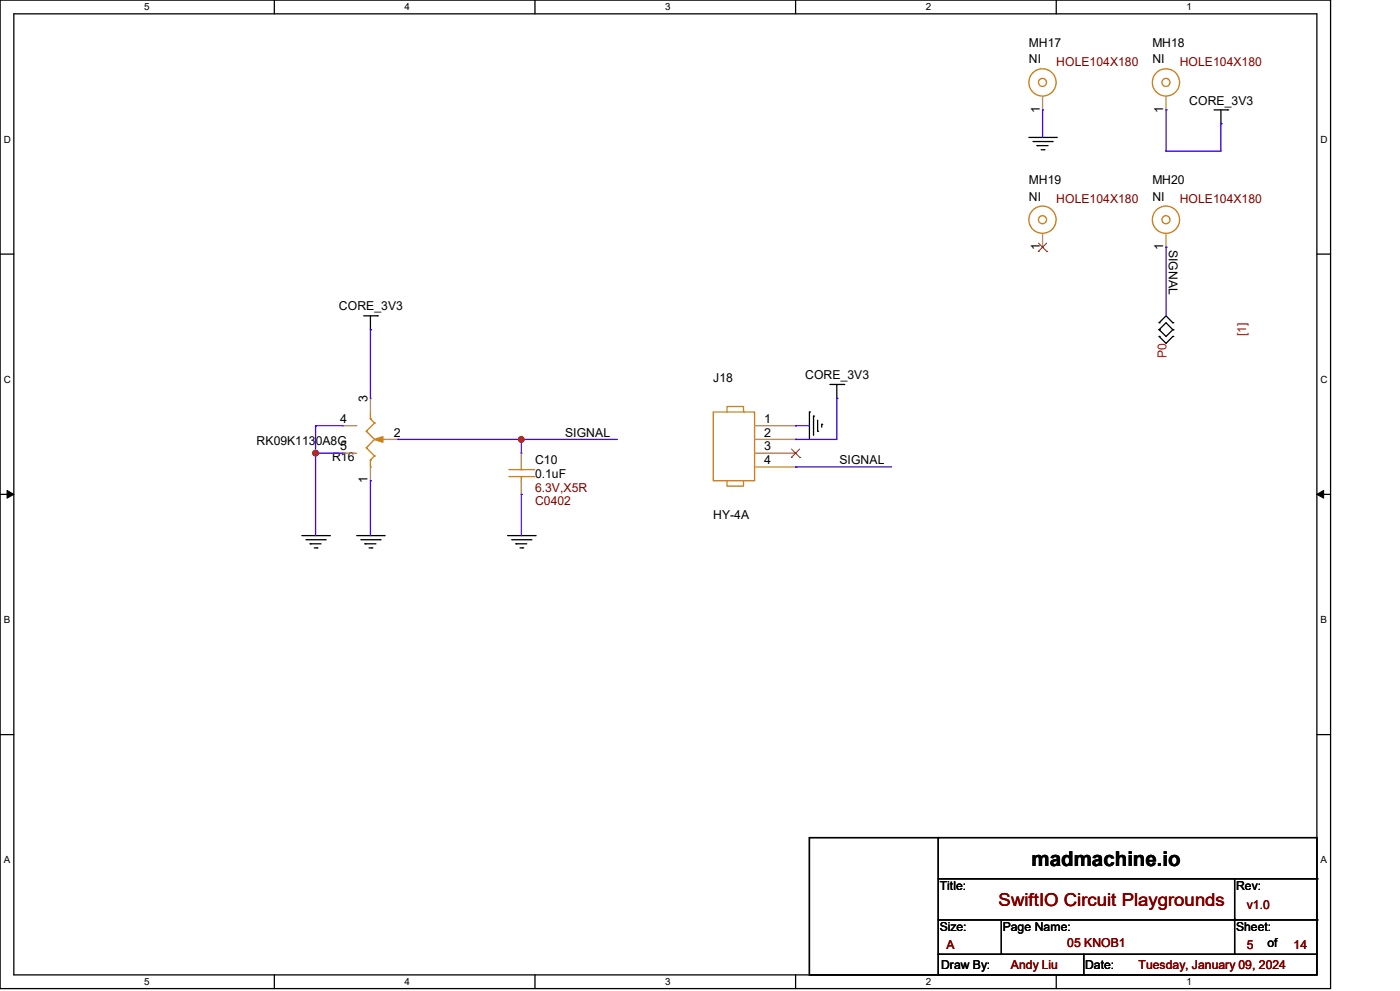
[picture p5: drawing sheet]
<svg xmlns="http://www.w3.org/2000/svg" width="420mm" height="297mm" viewBox="0 0 420 297" stroke-linecap="round" stroke-linejoin="round" font-family="sans-serif">
<path d="M0 0h399.2v296.3h-399.2zM4.1 4.1h391v288.1h-391z" fill="none" stroke="#000" stroke-width=".38"/>
<g fill="#fff">
<path d="M43.2 .5h1.6v3.2h-1.6z"/>
<path d="M43.2 292.6h1.6v3.3h-1.6z"/>
</g>
<path d="M82.3 0v4.1M82.3 292.2v4.1" fill="none" stroke="#000" stroke-width=".38"/>
<g fill="#fff">
<path d="M121.4 .5h1.6v3.2h-1.6z"/>
<path d="M121.4 292.6h1.6v3.3h-1.6z"/>
</g>
<path d="M160.5 0v4.1M160.5 292.2v4.1" fill="none" stroke="#000" stroke-width=".38"/>
<g fill="#fff">
<path d="M199.6 .5h1.6v3.2h-1.6z"/>
<path d="M199.6 292.6h1.6v3.3h-1.6z"/>
</g>
<path d="M238.7 0v4.1M238.7 292.2v4.1" fill="none" stroke="#000" stroke-width=".38"/>
<g fill="#fff">
<path d="M277.7 .5h1.7v3.2h-1.7z"/>
<path d="M277.7 292.6h1.7v3.3h-1.7z"/>
</g>
<path d="M316.9 0v4.1M316.9 292.2v4.1" fill="none" stroke="#000" stroke-width=".38"/>
<g fill="#fff">
<path d="M355.9 .5h1.6v3.2h-1.6z"/>
<path d="M355.9 292.6h1.6v3.3h-1.6z"/>
<path d="M1.1 40.1h2.1v3.3h-2.1z"/>
<path d="M396.1 40.1h2.1v3.3h-2.1z"/>
<path d="M1.1 112.1h2.1v3.3h-2.1z"/>
<path d="M396.1 112.1h2.1v3.3h-2.1z"/>
</g>
<path d="M0 76.2h4.1M395.1 76.2h4.1" fill="none" stroke="#000" stroke-width=".38"/>
<g fill="#fff">
<path d="M1.1 184.1h1.9v3.3h-1.9z"/>
<path d="M396.1 184.1h2v3.3h-2z"/>
</g>
<path d="M0 148.2h4.1M395.1 148.2h4.1" fill="none" stroke="#000" stroke-width=".38"/>
<path d="M2.1 147l2 1.2-2 1.1zM395.1 148.2l2-1.2v2.3z" fill="#000" stroke="#000" stroke-width=".3"/>
<g fill="#fff">
<path d="M1.1 256.2h1.9v3.2h-1.9z"/>
<path d="M396.1 256.2h2v3.2h-2z"/>
</g>
<g fill="none" stroke="#000" stroke-width=".38">
<path d="M364.2 32.9h4.1M366.3 32.9v4.2M308.7 41.2h8.2M309.9 42.4h5.7M311.1 43.6h3.3M312.3 44.9h.9M109.1 94.7h4.1M111.1 94.7v4.1M347.7 96.7l2.1-2 2 2M349.8 96.7l2 2.1-2 2-2.1-2zM249 115.2h4.1M251 115.2v4.2"/>
<path d="M347.7 100.8l2.1 2.1 2-2.1M242.8 123.5v8.2M244.1 124.7v5.8M245.3 125.9v3.3M246.5 127.2v.8M90.6 160.5h8.2M91.8 161.8h5.7M93 163h3.3M94.3 164.2h.8M107 160.5h8.2M108.2 161.8h5.8M109.5 163h3.3"/>
<path d="M110.7 164.2h.8M152.3 160.5h8.2M153.5 161.8h5.8M154.8 163h3.2M156 164.2h.8M0 220.2h4.1M395.1 220.2h4.1M242.8 251h152.3v41.2h-152.3zM281.5 251v41.2M281.5 275.7h113.6M281.5 263.4h113.6M300.4 275.7v10.3"/>
<path d="M370.4 263.4v22.6M281.5 286h113.6M325.1 286v6.2"/>
</g>
<g fill="#000">
<circle cx="366.3" cy="37.1" r=".19"/>
<circle cx="368.3" cy="32.9" r=".19"/>
<circle cx="311.1" cy="43.6" r=".19"/>
<circle cx="313.2" cy="44.9" r=".19"/>
<circle cx="315.6" cy="42.4" r=".19"/>
<circle cx="316.9" cy="41.2" r=".19"/>
<circle cx="111.1" cy="98.8" r=".19"/>
<circle cx="113.2" cy="94.7" r=".19"/>
<circle cx="347.7" cy="96.7" r=".19"/>
<circle cx="347.7" cy="98.8" r=".19"/>
<circle cx="351.8" cy="96.7" r=".19"/>
<circle cx="351.8" cy="98.8" r=".19"/>
<circle cx="251" cy="119.4" r=".19"/>
<circle cx="253.1" cy="115.2" r=".19"/>
<circle cx="347.7" cy="100.8" r=".19"/>
<circle cx="351.8" cy="100.8" r=".19"/>
<circle cx="242.8" cy="123.5" r=".19"/>
<circle cx="244.1" cy="124.7" r=".19"/>
<circle cx="245.3" cy="129.2" r=".19"/>
<circle cx="246.5" cy="127.2" r=".19"/>
<circle cx="93" cy="163" r=".19"/>
<circle cx="95.1" cy="164.2" r=".19"/>
<circle cx="97.5" cy="161.8" r=".19"/>
<circle cx="98.8" cy="160.5" r=".19"/>
<circle cx="109.5" cy="163" r=".19"/>
<circle cx="111.5" cy="164.2" r=".19"/>
<circle cx="114" cy="161.8" r=".19"/>
<circle cx="115.2" cy="160.5" r=".19"/>
<circle cx="154.8" cy="163" r=".19"/>
<circle cx="156.8" cy="164.2" r=".19"/>
<circle cx="159.3" cy="161.8" r=".19"/>
<circle cx="160.5" cy="160.5" r=".19"/>
<circle cx="281.5" cy="251" r=".19"/>
<circle cx="370.4" cy="275.7" r=".19"/>
<circle cx="395.1" cy="275.7" r=".19"/>
<circle cx="395.1" cy="263.4" r=".19"/>
<circle cx="281.5" cy="286" r=".19"/>
<circle cx="300.4" cy="286" r=".19"/>
<circle cx="325.1" cy="292.2" r=".19"/>
<circle cx="370.4" cy="286" r=".19"/>
</g>
<g fill="none" stroke="#cc8006" stroke-width=".38">
<circle cx="312.7" cy="65.8" r="4.1"/>
<circle cx="312.7" cy="65.8" r="1.21"/>
</g>
<path d="M312.8 70v4.1" fill="none" stroke="#a84" stroke-width=".38"/>
<circle cx="312.8" cy="74.1" r=".19" fill="#a84"/>
<path d="M311.5 75.4h.1M311.5 72.9l2.5 2.5M314 72.9l-2.5 2.5M314 75.4h.1" fill="none" stroke="#804000" stroke-width=".3"/>
<path d="M152.7 140.8h7.4" fill="none" stroke="#cc8006" stroke-width=".38"/>
<circle cx="160.1" cy="140.8" r=".19" fill="#cc8006"/>
<path d="M156.4 142.8v1.3" fill="none" stroke="#cc8006" stroke-width=".38"/>
<circle cx="156.4" cy="142.8" r=".19" fill="#cc8006"/>
<path d="M156.4 140v.8" fill="none" stroke="#cc8006" stroke-width=".38"/>
<circle cx="156.4" cy="140.8" r=".19" fill="#cc8006"/>
<path d="M152.7 142.8h7.4" fill="none" stroke="#cc8006" stroke-width=".38"/>
<circle cx="160.1" cy="142.8" r=".19" fill="#cc8006"/>
<path d="M156.4 135.8v4.2" fill="none" stroke="#a84" stroke-width=".38"/>
<circle cx="156.4" cy="135.8" r=".19" fill="#a84"/>
<path d="M156.4 144.1v4.1" fill="none" stroke="#a84" stroke-width=".38"/>
<circle cx="156.4" cy="148.2" r=".19" fill="#a84"/>
<g fill="none" stroke="#cc8006" stroke-width=".38">
<circle cx="349.8" cy="65.8" r="4.1"/>
<circle cx="349.8" cy="65.8" r="1.21"/>
</g>
<path d="M349.8 70v4.1" fill="none" stroke="#a84" stroke-width=".38"/>
<circle cx="349.8" cy="74.1" r=".19" fill="#a84"/>
<g fill="none" stroke="#cc8006" stroke-width=".38">
<circle cx="312.7" cy="24.7" r="4.1"/>
<circle cx="312.7" cy="24.7" r="1.21"/>
</g>
<path d="M312.8 28.8v4.1" fill="none" stroke="#a84" stroke-width=".38"/>
<circle cx="312.8" cy="32.9" r=".19" fill="#a84"/>
<path d="M214 123.5h12.4v20.6h-12.4zM218.1 123.5v-1.7h5v1.7M218.1 144.1v1.6h5v-1.6" fill="none" stroke="#cc8006" stroke-width=".38"/>
<path d="M226.4 127.6h12.3" fill="none" stroke="#a84" stroke-width=".38"/>
<circle cx="238.7" cy="127.6" r=".19" fill="#a84"/>
<path d="M226.4 131.7h12.3" fill="none" stroke="#a84" stroke-width=".38"/>
<circle cx="238.7" cy="131.7" r=".19" fill="#a84"/>
<path d="M226.4 135.8h12.3" fill="none" stroke="#a84" stroke-width=".38"/>
<circle cx="238.7" cy="135.8" r=".19" fill="#a84"/>
<path d="M237.4 137.1h.1M237.4 134.6l2.5 2.5M239.9 134.6l-2.5 2.5M239.9 137.1h.1" fill="none" stroke="#804000" stroke-width=".3"/>
<path d="M226.4 140h12.3" fill="none" stroke="#a84" stroke-width=".38"/>
<circle cx="238.7" cy="140" r=".19" fill="#a84"/>
<g fill="none" stroke="#cc8006" stroke-width=".38">
<circle cx="349.8" cy="24.7" r="4.1"/>
<circle cx="349.8" cy="24.7" r="1.21"/>
</g>
<path d="M349.8 28.8v4.1" fill="none" stroke="#a84" stroke-width=".38"/>
<circle cx="349.8" cy="32.9" r=".19" fill="#a84"/>
<path d="M111.1 123.5v2" fill="none" stroke="#cc8006" stroke-width=".38"/>
<circle cx="111.1" cy="125.5" r=".19" fill="#cc8006"/>
<path d="M111.1 125.5l1.3 1.3" fill="none" stroke="#cc8006" stroke-width=".38"/>
<circle cx="112.4" cy="126.8" r=".19" fill="#cc8006"/>
<path d="M112.4 126.8l-2.5 2.4" fill="none" stroke="#cc8006" stroke-width=".38"/>
<circle cx="109.9" cy="129.2" r=".19" fill="#cc8006"/>
<path d="M109.9 129.2l2.5 2.5" fill="none" stroke="#cc8006" stroke-width=".38"/>
<circle cx="112.4" cy="131.7" r=".19" fill="#cc8006"/>
<path d="M112.4 131.7l-2.5 2.5" fill="none" stroke="#cc8006" stroke-width=".38"/>
<circle cx="109.9" cy="134.2" r=".19" fill="#cc8006"/>
<path d="M109.9 134.2l2.5 2.5" fill="none" stroke="#cc8006" stroke-width=".38"/>
<circle cx="112.4" cy="136.7" r=".19" fill="#cc8006"/>
<path d="M112.4 136.7l-1.3 1.2" fill="none" stroke="#cc8006" stroke-width=".38"/>
<circle cx="111.1" cy="137.9" r=".19" fill="#cc8006"/>
<path d="M111.1 137.9v2.1" fill="none" stroke="#cc8006" stroke-width=".38"/>
<circle cx="111.1" cy="140" r=".19" fill="#cc8006"/>
<path d="M114.4 131.7h.8" fill="none" stroke="#cc8006" stroke-width=".38"/>
<circle cx="115.2" cy="131.7" r=".19" fill="#cc8006"/>
<path d="M112.4 131.7l2.5-.8v1.6z" fill="#cc8006" stroke="#cc8006" stroke-width=".38"/>
<path d="M111.1 119.4v4.1" fill="none" stroke="#a84" stroke-width=".38"/>
<circle cx="111.1" cy="119.4" r=".19" fill="#a84"/>
<path d="M111.1 140v4.1" fill="none" stroke="#a84" stroke-width=".38"/>
<circle cx="111.1" cy="144.1" r=".19" fill="#a84"/>
<path d="M115.2 131.7h4.2" fill="none" stroke="#a84" stroke-width=".38"/>
<circle cx="119.4" cy="131.7" r=".19" fill="#a84"/>
<path d="M102.9 127.6h4.1" fill="none" stroke="#a84" stroke-width=".38"/>
<circle cx="102.9" cy="127.6" r=".19" fill="#a84"/>
<path d="M102.9 135.8h4.1" fill="none" stroke="#a84" stroke-width=".38"/>
<circle cx="102.9" cy="135.8" r=".19" fill="#a84"/>
<path d="M111.1 98.8v20.6" fill="none" stroke="#4200ff" stroke-width=".38"/>
<circle cx="111.1" cy="98.8" r=".19" fill="#4200ff"/>
<path d="M251 119.4v12.3" fill="none" stroke="#4200ff" stroke-width=".38"/>
<circle cx="251" cy="119.4" r=".19" fill="#4200ff"/>
<path d="M238.7 127.6h4.1" fill="none" stroke="#4200ff" stroke-width=".38"/>
<circle cx="238.7" cy="127.6" r=".19" fill="#4200ff"/>
<path d="M238.7 131.7h12.3" fill="none" stroke="#4200ff" stroke-width=".38"/>
<circle cx="238.7" cy="131.7" r=".19" fill="#4200ff"/>
<path d="M238.7 140h28.8" fill="none" stroke="#4200ff" stroke-width=".38"/>
<circle cx="238.7" cy="140" r=".19" fill="#4200ff"/>
<path d="M119.4 131.7h37" fill="none" stroke="#4200ff" stroke-width=".38"/>
<circle cx="119.4" cy="131.7" r=".19" fill="#4200ff"/>
<circle cx="156.4" cy="131.7" r=".8" fill="#f00" stroke="#f00" stroke-width=".38"/>
<path d="M156.4 131.7v4.1" fill="none" stroke="#4200ff" stroke-width=".38"/>
<circle cx="156.4" cy="131.7" r=".19" fill="#4200ff"/>
<path d="M156.4 131.7h28.8" fill="none" stroke="#4200ff" stroke-width=".38"/>
<circle cx="156.4" cy="131.7" r=".19" fill="#4200ff"/>
<path d="M111.1 144.1v16.4" fill="none" stroke="#4200ff" stroke-width=".38"/>
<circle cx="111.1" cy="144.1" r=".19" fill="#4200ff"/>
<path d="M156.4 148.2v12.3" fill="none" stroke="#4200ff" stroke-width=".38"/>
<circle cx="156.4" cy="148.2" r=".19" fill="#4200ff"/>
<path d="M349.8 74.1v20.6" fill="none" stroke="#4200ff" stroke-width=".38"/>
<circle cx="349.8" cy="74.1" r=".19" fill="#4200ff"/>
<path d="M312.8 32.9v8.3" fill="none" stroke="#4200ff" stroke-width=".38"/>
<circle cx="312.8" cy="32.9" r=".19" fill="#4200ff"/>
<path d="M349.8 32.9v12.4" fill="none" stroke="#4200ff" stroke-width=".38"/>
<circle cx="349.8" cy="32.9" r=".19" fill="#4200ff"/>
<path d="M366.3 37.1v8.2" fill="none" stroke="#4200ff" stroke-width=".38"/>
<circle cx="366.3" cy="37.1" r=".19" fill="#4200ff"/>
<path d="M349.8 45.3h16.5" fill="none" stroke="#4200ff" stroke-width=".38"/>
<circle cx="349.8" cy="45.3" r=".19" fill="#4200ff"/>
<path d="M94.7 127.6h8.2" fill="none" stroke="#4200ff" stroke-width=".38"/>
<circle cx="94.7" cy="127.6" r=".19" fill="#4200ff"/>
<path d="M94.7 127.6v8.2" fill="none" stroke="#4200ff" stroke-width=".38"/>
<circle cx="94.7" cy="127.6" r=".19" fill="#4200ff"/>
<path d="M94.7 135.8h8.2" fill="none" stroke="#4200ff" stroke-width=".38"/>
<circle cx="94.7" cy="135.8" r=".19" fill="#4200ff"/>
<path d="M94.7 135.8v24.7" fill="none" stroke="#4200ff" stroke-width=".38"/>
<circle cx="94.7" cy="135.8" r=".19" fill="#4200ff"/>
<g fill="#f00" stroke="#f00" stroke-width=".38">
<circle cx="94.7" cy="135.8" r=".8"/>
<circle cx="156.4" cy="131.7" r=".8"/>
</g>
<text font-size="6.1" x="309.5" y="259.6">madmachine.io</text>
<text font-size="5.3" fill="#800000" x="299.6" y="271.4">SwiftIO Circuit Playgrounds</text>
<g font-size="3.7">
<text x="308.6" y="14.1">MH17</text>
<text x="345.7" y="14.1">MH18</text>
<text x="308.6" y="19">NI</text>
<text x="345.7" y="19">NI</text>
<text x="311.9" y="33.8" transform="rotate(-90 311.9 33.8)">1</text>
<text x="348.9" y="33.8" transform="rotate(-90 348.9 33.8)">1</text>
<text x="356.8" y="31.3">CORE_3V3</text>
<text x="308.6" y="55.2">MH19</text>
<text x="345.7" y="55.2">MH20</text>
<text x="308.6" y="60.1">NI</text>
<text x="345.7" y="60.1">NI</text>
<text x="311.9" y="74.9" transform="rotate(-90 311.9 74.9)">1</text>
<text x="348.9" y="74.9" transform="rotate(-90 348.9 74.9)">1</text>
<text x="350.6" y="74.9" transform="rotate(90 350.6 74.9)">SIGNAL</text>
<text x="101.7" y="93">CORE_3V3</text>
<text x="241.6" y="113.6">CORE_3V3</text>
<text x="214" y="114.4">J18</text>
<text x="110.3" y="120.6" transform="rotate(-90 110.3 120.6)">3</text>
<text x="102.1" y="126.7">4</text>
<text x="118.1" y="130.9">2</text>
<text x="169.5" y="130.9">SIGNAL</text>
<text x="229.2" y="126.7">1</text>
<text x="229.2" y="130.9">2</text>
<text x="77" y="133.3">RK09K1130A8G</text>
<text x="102.1" y="135">5</text>
<text x="229.2" y="135">3</text>
<text x="99.6" y="138.3">R16</text>
<text x="160.5" y="139.1">C10</text>
<text x="160.5" y="143.3">0.1uF</text>
<text x="229.2" y="139.1">4</text>
<text x="251.8" y="139.1">SIGNAL</text>
<text x="110.3" y="144.9" transform="rotate(-90 110.3 144.9)">1</text>
<text x="214" y="155.6">HY-4A</text>
<text x="281.9" y="266.7">Title:</text>
<text x="370.8" y="266.7">Rev:</text>
<text x="281.9" y="279">Size:</text>
<text x="300.8" y="279">Page Name:</text>
<text x="370.8" y="279">Sheet:</text>
<text x="380.2" y="284">of</text>
<text x="282.3" y="290.5">Draw By:</text>
<text x="325.5" y="290.5">Date:</text>
</g>
<g font-size="3.7" fill="#800000">
<text x="316.9" y="19.8">HOLE104X180</text>
<text x="353.9" y="19.8">HOLE104X180</text>
<text x="316.9" y="61">HOLE104X180</text>
<text x="353.9" y="61">HOLE104X180</text>
<text x="160.5" y="147.4">6.3V,X5R</text>
<text x="160.5" y="151.5">C0402</text>
<text x="374.1" y="272.5">v1.0</text>
<text x="284" y="284.4">A</text>
<text x="320.2" y="284">05 KNOB1</text>
<text x="374.1" y="284.4">5</text>
<text x="388.1" y="284.4">14</text>
<text x="303.3" y="290.5">Andy Liu</text>
<text x="341.5" y="290.5">Tuesday, January 09, 2024</text>
</g>
<g font-size="3.7" fill="#f00">
<text x="373.8" y="100.8" transform="rotate(-90 373.8 100.8)">[1]</text>
<text x="349.9" y="107.4" transform="rotate(-90 349.9 107.4)">P0</text>
</g>
<g font-size="3">
<text x="43.2" y="3.1">5</text>
<text x="121.4" y="3.1">4</text>
<text x="199.6" y="3.1">3</text>
<text x="277.7" y="3.1">2</text>
<text x="355.9" y="3.1">1</text>
<text x="1.1" y="42.8">D</text>
<text x="396.1" y="42.8">D</text>
<text x="1.1" y="114.8">C</text>
<text x="396.1" y="114.8">C</text>
<text x="1.1" y="186.8">B</text>
<text x="396.1" y="186.8">B</text>
<text x="1.1" y="258.8">A</text>
<text x="396.1" y="258.8">A</text>
<text x="43.2" y="295.2">5</text>
<text x="121.4" y="295.2">4</text>
<text x="199.6" y="295.2">3</text>
<text x="277.7" y="295.2">2</text>
<text x="355.9" y="295.2">1</text>
</g>
</svg>
